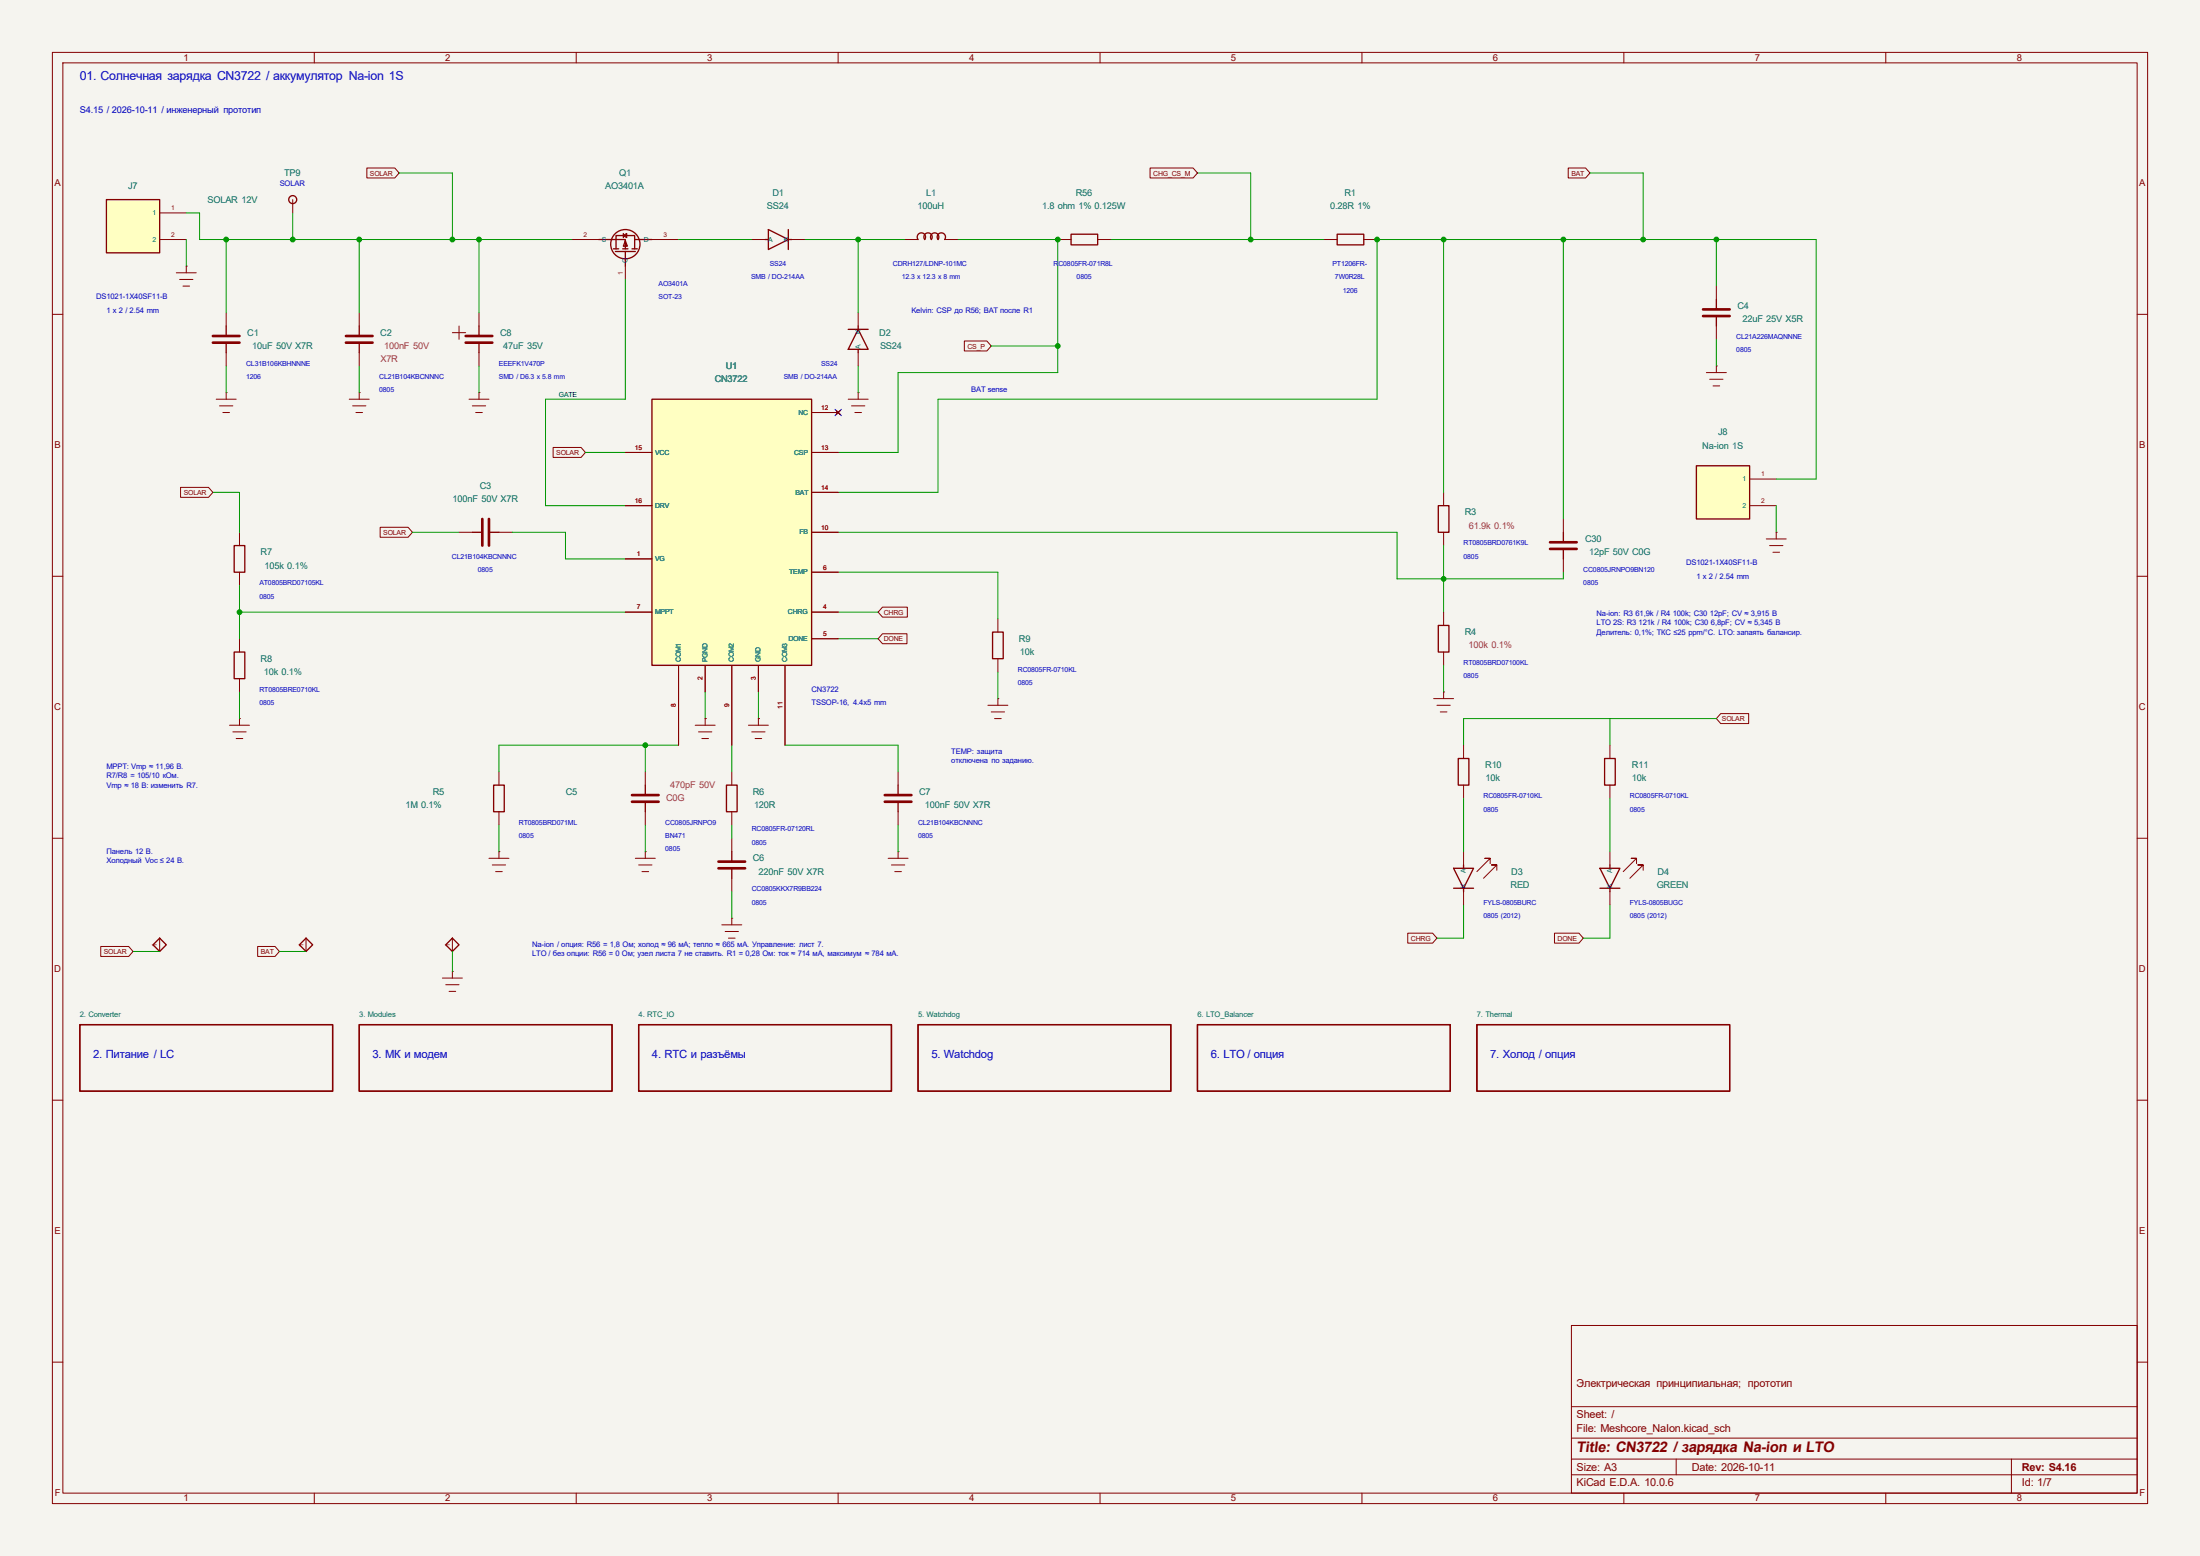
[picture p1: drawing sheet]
<svg xmlns="http://www.w3.org/2000/svg" width="420mm" height="297mm" viewBox="0 0 420 297" stroke-linecap="round" stroke-linejoin="round" font-family="sans-serif">
<path d="M0 0h420v297h-420z" fill="#f5f4ef" stroke="#f5f4ef" stroke-width=".19"/>
<g fill="none" stroke="#840000" stroke-width=".19">
<path d="M10 10h400v277h-400zM12 12h396v273h-396zM60 10v2M110 10v2M160 10v2M210 10v2M260 10v2M310 10v2M360 10v2M55.9 38.1v2.5M109.2 45.7h5.1M119.4 50.8v2.5"/>
<path d="M124.5 45.7h5M143.5 45.7h2.5M151.1 45.7h2.6M10 60h2M325.8 71.1h3.8M326.4 72.4h2.5M327 73.7h1.3M327.7 69.9h.1M327.7 69.9v1.2M408 60h2M10 110h2M87.6 101.6h2.6"/>
<path d="M95.2 101.6h2.6M408 110h2M132.7 138.4h3.8M133.3 139.7h2.6M134.6 137.2h.1M134.6 137.2v1.2M142.9 138.4h3.8M143.5 139.7h2.5M144.8 137.2h.1M144.8 137.2v1.2M10 160h2M134 141h1.3"/>
<path d="M144.1 141h1.3M307.3 142.2v2.6M307.3 149.9v2.5M408 160h2M137.8 176.5h3.8M138.4 177.8h2.6M139.1 179.1h1.2M139.7 175.3h.1M139.7 175.3v1.2M10 210h2M408 210h2M300 253h108v32h-108z"/>
<path d="M10 260h2M300 278.5h108M300 274.5h108M300 268.5h108M320 278.5v3M384 278.5v6.5M408 260h2M60 285v2M110 285v2M160 285v2M210 285v2M260 285v2"/>
<path d="M300 281.5h108M310 285v2M360 285v2"/>
</g>
<g fill="none" stroke="#840000" stroke-width=".25">
<path d="M114.3 45.7h5.1v1.8M117.1 47.5h1M117.5 48h3.8M117.6 47.5v-2.5h3.6v2.5M118.9 47.5h1M119 45l.6-.4v.7zM119 44.6v.7M119.4 46l.4 1h-.8zM119.4 48v2.8M120.6 47.5h1.1M121.2 45.7h3.3M146 45.7h.7"/>
<path d="M146.7 43.8l3.8 1.9-3.8 1.9zM150.5 45.7h.6M150.5 43.8v3.8M90.2 101.6h1.9M93.3 101.6h1.9M306.3 144.8h2.1v5.1h-2.1zM15.2 195.6h48.3v12.7h-48.3zM68.6 195.6h48.2v12.7h-48.2zM121.9 195.6h48.3v12.7h-48.3zM175.3 195.6h48.2v12.7h-48.2zM228.6 195.6h48.3v12.7h-48.3zM281.9 195.6h48.3v12.7h-48.3z"/>
<circle cx="55.9" cy="38.1" r=".76"/>
<circle cx="119.4" cy="46.6" r="2.79"/>
</g>
<path d="M92.1 99.1v5M93.3 99.1v5" fill="none" stroke="#840000" stroke-width=".51"/>
<path d="M20.3 38.1h10.2v10.2h-10.2z" fill="#ffffc2"/>
<g fill="none" stroke="#840000" stroke-width=".25">
<path d="M20.3 38.1h10.2v10.2h-10.2zM175.3 45.7a.79 .79 0 0 1 .1-1 .79 .79 0 0 1 1 0 .79 .79 0 0 1 .1 1 .79 .79 0 0 1 .1-1 .79 .79 0 0 1 1.1 0 .79 .79 0 0 1 .1 1 .79 .79 0 0 1 .1-1 .79 .79 0 0 1 1.1 0 .79 .79 0 0 1 .1 1 .79 .79 0 0 1 .1-1 .79 .79 0 0 1 1 0 .79 .79 0 0 1 .1 1M204.5 44.7h5v2h-5zM255.3 44.7h5v2h-5zM43.2 62.2v1.9M43.2 65.4v1.9M68.6 62.2v1.9M68.6 65.4v1.9M91.4 62.2v1.9M91.4 65.4v1.9M161.9 62.9h3.8M163.8 62.9l1.9 3.8h-3.8z"/>
<path d="M163.8 62.2v.7M163.8 66.7v.6M274.6 96.5h2v5.1h-2zM274.6 119.4h2v5.1h-2zM44.7 124.5h2v5h-2zM189.5 120.7h2v5h-2zM94.2 149.9h2.1v5h-2.1zM123.2 149.9v1.9M123.2 153v1.9M138.7 149.9h2v5h-2zM171.4 149.9v1.9M171.4 153v1.9"/>
<path d="M139.7 162.6v1.9M139.7 165.7v1.9M305.4 165.7h3.8l-1.9 3.8zM305.4 169.5h3.8M307.3 165.1v.6M307.3 169.5v.7M29.2 180.3l1.3-1.2 1.2 1.2-1.2 1.3zM57.1 180.3l1.3-1.2 1.3 1.2-1.3 1.3zM85.1 180.3l1.3-1.2 1.2 1.2-1.2 1.3z"/>
</g>
<g fill="none" stroke="#840000" stroke-width=".19">
<path d="M30.5 40.6h5.1M30.5 45.7h5.1M33.7 52.1h3.8M34.3 53.3h2.5M34.9 54.6h1.3M35.6 50.8h.1M35.6 50.8v1.3M43.2 59.7v2.5M68.6 59.7v2.5M91.4 59.7v2.5M163.8 59.7v2.5M172.7 45.7h2.6"/>
<path d="M180.3 45.7h2.6M201.9 45.7h2.6M209.5 45.7h2.6M252.7 45.7h2.6M260.3 45.7h2.6M43.2 67.3v2.6M66.7 76.2h3.8M67.3 77.5h2.5M67.9 78.7h1.3M68.6 74.9h.1M68.6 67.3v2.6M68.6 74.9v1.3"/>
<path d="M86.4 63.5h2.5M87.6 62.2v2.6M89.5 76.2h3.8M90.2 77.5h2.5M90.8 78.7h1.3M91.4 74.9h.1M91.4 67.3v2.6M91.4 74.9v1.3M163.8 67.3v2.6M275.6 94v2.5M190.5 118.1v2.6M275.6 101.6v2.5"/>
<path d="M275.6 116.8v2.6M43.8 138.4h3.8M44.4 139.7h2.6M45.7 137.2h.1M45.7 121.9v2.6M45.7 129.5v2.6M45.7 137.2v1.2M188.6 134.6h3.8M189.2 135.9h2.6M189.9 137.2h1.2M190.5 133.4h.1M190.5 125.7v2.6"/>
<path d="M190.5 133.4v1.2M275.6 124.5v2.5M45.1 141h1.3M95.2 147.3v2.6M95.2 154.9v2.6M123.2 147.3v2.6M123.2 154.9v2.6M139.7 147.3v2.6M139.7 154.9v2.6M171.4 147.3v2.6M171.4 154.9v2.6M30.5 179.1v2.5"/>
<path d="M58.4 179.1v2.5M86.4 179.1v2.5M93.3 163.8h3.9M94 165.1h2.5M94.6 166.4h1.3M95.2 162.6h.1M95.2 162.6v1.2M121.3 163.8h3.8M121.9 165.1h2.6M122.6 166.4h1.2M123.2 162.6h.1M123.2 162.6v1.2"/>
<path d="M139.7 160v2.6M139.7 167.6v2.6M169.5 163.8h3.9M170.2 165.1h2.5M170.8 166.4h1.3M171.4 162.6h.1M171.4 162.6v1.2M307.3 162.6v2.5M307.3 170.2v2.5M312.4 164.8v-1h-1h1l-2.5 2.6M313.7 166.1v-1h-1h1l-2.6 2.5M84.5 186.7h3.8"/>
<path d="M85.1 188h2.5M85.7 189.2h1.3M86.4 185.4h.1M86.4 185.4v1.3"/>
</g>
<path d="M40.6 64.1h5.1M40.6 65.4h5.1M66 64.1h5.1M66 65.4h5.1M88.9 64.1h5.1M88.9 65.4h5.1M120.6 151.8h5.1M120.6 153h5.1M168.9 151.8h5.1M168.9 153h5.1M137.2 164.5h5M137.2 165.7h5" fill="none" stroke="#840000" stroke-width=".51"/>
<path d="M323.8 88.9h10.2v10.2h-10.2z" fill="#ffffc2"/>
<path d="M323.8 88.9h10.2v10.2h-10.2zM298.4 101.6v1.9M298.4 104.8v1.9M278.4 144.8h2v5.1h-2zM277.5 165.7h3.8l-1.9 3.8zM277.5 169.5h3.8M279.4 165.1v.6M279.4 169.5v.7" fill="none" stroke="#840000" stroke-width=".25"/>
<g fill="none" stroke="#840000" stroke-width=".19">
<path d="M161.9 76.2h3.8M162.6 77.5h2.5M163.2 78.7h1.3M163.8 74.9h.1M163.8 74.9v1.3M298.4 99.1v2.5M334 91.4h5.1M334 96.5h5.1M298.4 106.7v2.5M337.2 102.9h3.8M337.8 104.1h2.6M338.5 105.4h1.2"/>
<path d="M339.1 101.6h.1M339.1 101.6v1.3M273.7 133.4h3.8M274.3 134.6h2.6M275 135.9h1.2M275.6 132.1h.1M275.6 132.1v1.3M279.4 142.2v2.6M279.4 149.9v2.5M279.4 162.6v2.5M279.4 170.2v2.5M284.5 164.8v-1h-1h1l-2.6 2.6"/>
<path d="M285.7 166.1v-1h-1h1l-2.5 2.5"/>
</g>
<path d="M295.9 103.5h5.1M295.9 104.8h5.1" fill="none" stroke="#840000" stroke-width=".51"/>
<path d="M124.5 76.2h30.4v50.8h-30.4z" fill="#ffffc2"/>
<path d="M327.7 57.2v1.9M124.5 76.2h30.4v50.8h-30.4zM327.7 60.3v1.9M44.7 104.1h2v5.1h-2z" fill="none" stroke="#840000" stroke-width=".25"/>
<g fill="none" stroke="#840000" stroke-width=".19">
<path d="M70 32.1h5.4l.8 .9-.8 1h-5.4zM219.6 32.1h8.2l.8 .9-.8 1h-8.2zM299.4 32.1h3.3l.8 .9-.8 1h-3.3zM327.7 54.6v2.6M41.3 76.2h3.8M41.9 77.5h2.5M42.5 78.7h1.3M43.2 74.9h.1M43.2 74.9v1.3M154.9 78.7h5.1M159.6 78.4l.8 .7M160.4 78.4l-.8 .7"/>
<path d="M184.1 65.1h4.3l.8 .9-.8 1h-4.3zM327.7 62.2v2.6M34.5 93h5.3l.8 1-.8 .9h-5.3zM105.6 85.4h5.3l.9 1-.9 .9h-5.3zM119.4 86.4h5.1M119.4 96.5h5.1M154.9 86.4h5.1M154.9 94h5.1M45.7 101.6v2.5M45.7 109.2v2.6M72.6 100.6h5.3l.8 1-.8 1h-5.3zM119.4 106.7h5.1"/>
<path d="M119.4 116.8h5.1M154.9 116.8h5.1M154.9 109.2h5.1M154.9 101.6h5.1M168.5 115.9h4.7v1.9h-4.7l-.9-1zM129.5 127v15.2M134.6 137.2h.1M134.6 127v5.1M139.7 127v15.2M144.8 137.2h.1M144.8 127v5.1M149.9 127v15.2"/>
<path d="M154.9 121.9h5.1M168.5 121h4.6v1.9h-4.6l-.9-1zM328.5 136.2h5.3v1.9h-5.3l-.8-.9zM268.7 178.1h4.8l.8 1-.8 .9h-4.8zM296.8 178.1h4.6l.9 1-.9 .9h-4.6zM19.2 180.7h5.4l.8 .9-.8 1h-5.4zM49.2 180.7h3.3l.8 .9-.8 1h-3.3z"/>
</g>
<path d="M325.1 59.1h5.1M325.1 60.3h5.1" fill="none" stroke="#840000" stroke-width=".51"/>
<g fill="none" stroke="#009600" stroke-width=".19">
<path d="M76.2 33h10.2v12.7M228.6 33h10.2v12.7M303.5 33h10.2v12.7M35.6 40.6h2.5v5.1h71.1M35.6 45.7v5.1M43.2 45.7v14M55.9 40.6v5.1M68.6 45.7v14M91.4 45.7v14M119.4 53.3v22.9h-15.3v20.3h15.3M129.5 45.7h14M153.7 45.7h19"/>
<path d="M163.8 45.7v14M182.9 45.7h19v25.4h-30.5v15.3h-11.4M212.1 45.7h40.6M275.6 45.7v48.3M298.4 45.7v53.4M327.7 45.7v8.9M43.2 69.9v5M68.6 69.9v5M91.4 69.9v5M163.8 69.9v5M189.2 66h12.7M327.7 64.8v5.1"/>
<path d="M40.6 94h5.1v7.6M111.8 86.4h7.6M339.1 91.4h7.6v-45.7h-83.8v30.5h-83.8v17.8h-19.1M339.1 96.5v5.1M45.7 116.8h73.7M45.7 111.8v10.1M78.7 101.6h8.9M97.8 101.6h10.1v5.1h11.5M160 116.8h7.6M160 109.2h30.5v8.9M160 101.6h106.7v8.9h31.7v-1.3M275.6 104.1v12.7"/>
<path d="M45.7 132.1v5.1M134.6 132.1v5.1M144.8 132.1v5.1M160 121.9h7.6M190.5 128.3v5.1M275.6 127v5.1M307.3 137.2v5M327.7 137.2h-48.3v5M95.2 157.5v5.1M123.2 142.2v5.1M123.2 157.5v5.1M129.5 142.2h-34.3v5.1"/>
<path d="M139.7 142.2v5.1M139.7 157.5v2.5M149.9 142.2h21.5v5.1M171.4 157.5v5.1M279.4 152.4v10.2M307.3 152.4v10.2M139.7 170.2v5.1M279.4 172.7v6.4h-5.1M307.3 172.7v6.4h-5M25.4 181.6h5.1M53.3 181.6h5.1M86.4 181.6v3.8"/>
</g>
<path d="M159.4 78.1l1.2 1.2M160.6 78.1l-1.2 1.2" fill="none" stroke="#000084" stroke-width=".19"/>
<g fill="#009600" stroke="#009600" stroke-width=".19">
<circle cx="327.7" cy="45.7" r=".46"/>
<circle cx="313.7" cy="45.7" r=".46"/>
<circle cx="275.6" cy="45.7" r=".46"/>
<circle cx="298.4" cy="45.7" r=".46"/>
<circle cx="275.6" cy="110.5" r=".46"/>
<circle cx="86.4" cy="45.7" r=".46"/>
<circle cx="55.9" cy="45.7" r=".46"/>
<circle cx="68.6" cy="45.7" r=".46"/>
<circle cx="91.4" cy="45.7" r=".46"/>
<circle cx="43.2" cy="45.7" r=".46"/>
<circle cx="201.9" cy="45.7" r=".46"/>
<circle cx="201.9" cy="66" r=".46"/>
<circle cx="238.8" cy="45.7" r=".46"/>
<circle cx="262.9" cy="45.7" r=".46"/>
<circle cx="163.8" cy="45.7" r=".46"/>
<circle cx="45.7" cy="116.8" r=".46"/>
<circle cx="123.2" cy="142.2" r=".46"/>
</g>
<text font-size="2.8" fill="#840000" x="301" y="277.2">Title: CN3722 / зарядка Na-ion и LTO</text>
<text font-size="2.4" fill="#0000c2" x="15.2" y="15.4">01. Солнечная зарядка CN3722 / аккумулятор Na-ion 1S</text>
<g font-size="2.2" fill="#0000c2">
<text x="17.8" y="202">2. Питание / LC</text>
<text x="71.1" y="202">3. МК и модем</text>
<text x="124.5" y="202">4. RTC и разъёмы</text>
<text x="177.8" y="202">5. Watchdog</text>
<text x="231.1" y="202">6. LTO / опция</text>
<text x="284.5" y="202">7. Холод / опция</text>
</g>
<g font-size="2.1" fill="#840000">
<text x="301" y="264.7">Электрическая принципиальная; прототип</text>
<text x="301" y="273.4">File: Meshcore_NaIon.kicad_sch</text>
<text x="301" y="270.7">Sheet: /</text>
<text x="301" y="280.8">Size: A3</text>
<text x="323" y="280.8">Date: 2026-10-11</text>
<text x="386" y="280.8">Rev: S4.16</text>
<text x="301" y="283.6">KiCad E.D.A. 10.0.6</text>
<text x="386" y="283.6">Id: 1/7</text>
</g>
<g font-size="1.8" fill="#840000">
<text x="35" y="11.6">1</text>
<text x="85" y="11.6">2</text>
<text x="135" y="11.6">3</text>
<text x="185" y="11.6">4</text>
<text x="235" y="11.6">5</text>
<text x="285" y="11.6">6</text>
<text x="335" y="11.6">7</text>
<text x="385" y="11.6">8</text>
<text x="10.4" y="35.6">A</text>
<text x="408.4" y="35.6">A</text>
<text x="10.4" y="85.6">B</text>
<text x="408.4" y="85.6">B</text>
<text x="10.3" y="135.6">C</text>
<text x="408.3" y="135.6">C</text>
<text x="10.3" y="185.6">D</text>
<text x="408.3" y="185.6">D</text>
<text x="10.4" y="235.6">E</text>
<text x="408.4" y="235.6">E</text>
<text x="10.4" y="285.6">F</text>
<text x="35" y="286.6">1</text>
<text x="85" y="286.6">2</text>
<text x="135" y="286.6">3</text>
<text x="185" y="286.6">4</text>
<text x="235" y="286.6">5</text>
<text x="285" y="286.6">6</text>
<text x="335" y="286.6">7</text>
<text x="385" y="286.6">8</text>
<text x="408.4" y="285.6">F</text>
</g>
<text font-size="1.8" fill="#0000c2" x="15.2" y="21.6">S4.15 / 2026-10-11 / инженерный прототип</text>
<g font-size="1.8" fill="#006464">
<text x="54.3" y="33.6">TP9</text>
<text x="118.2" y="33.6">Q1</text>
<text x="24.5" y="36.1">J7</text>
<text x="39.6" y="38.7">SOLAR 12V</text>
<text x="115.5" y="36.1">AO3401A</text>
<text x="146.4" y="39.9">SS24</text>
<text x="147.5" y="37.4">D1</text>
<text x="175.2" y="39.9">100uH</text>
<text x="176.8" y="37.4">L1</text>
<text x="199" y="39.9">1.8 ohm 1% 0.125W</text>
<text x="205.4" y="37.4">R56</text>
<text x="253.9" y="39.9">0.28R 1%</text>
<text x="256.7" y="37.4">R1</text>
<text x="331.7" y="59">C4</text>
<text x="47.2" y="64.1">C1</text>
<text x="72.6" y="64.1">C2</text>
<text x="95.5" y="64.1">C8</text>
<text x="167.9" y="64.1">D2</text>
<text x="332.6" y="61.5">22uF 25V X5R</text>
<text x="48.2" y="66.6">10uF 50V X7R</text>
<text x="96.1" y="66.6">47uF 35V</text>
<text x="138.6" y="70.4">U1</text>
<text x="168" y="66.6">SS24</text>
<text x="136.4" y="73">CN3722</text>
<text x="328" y="83.1">J8</text>
<text x="325" y="85.7">Na-ion 1S</text>
<text x="86.4" y="95.8">100nF 50V X7R</text>
<text x="91.6" y="93.3">C3</text>
<text x="279.6" y="98.4">R3</text>
<text x="49.7" y="106">R7</text>
<text x="302.6" y="103.4">C30</text>
<text x="303.4" y="106">12pF 50V C0G</text>
<text x="50.5" y="108.5">105k 0.1%</text>
<text x="194.5" y="122.5">R9</text>
<text x="194.7" y="125">10k</text>
<text x="279.6" y="121.2">R4</text>
<text x="49.7" y="126.3">R8</text>
<text x="50.4" y="128.8">10k 0.1%</text>
<text x="283.5" y="146.6">R10</text>
<text x="283.6" y="149.2">10k</text>
<text x="311.5" y="146.6">R11</text>
<text x="311.6" y="149.2">10k</text>
<text x="77.4" y="154.2">1M 0.1%</text>
<text x="82.6" y="151.7">R5</text>
<text x="108" y="151.7">C5</text>
<text x="143.7" y="151.7">R6</text>
<text x="143.9" y="154.2">120R</text>
<text x="175.5" y="151.7">C7</text>
<text x="176.6" y="154.2">100nF 50V X7R</text>
<text x="143.7" y="164.4">C6</text>
<text x="144.8" y="166.9">220nF 50V X7R</text>
<text x="288.5" y="166.9">D3</text>
<text x="316.4" y="166.9">D4</text>
<text x="288.4" y="169.5">RED</text>
<text x="316.3" y="169.5">GREEN</text>
</g>
<g font-size="1.8" fill="#840084">
<text x="72.6" y="69.1">X7R</text>
<text x="73.3" y="66.6">100nF 50V</text>
<text x="280.4" y="100.9">61.9k 0.1%</text>
<text x="280.4" y="123.8">100k 0.1%</text>
<text x="127.2" y="153">C0G</text>
<text x="127.9" y="150.4">470pF 50V</text>
</g>
<g font-size="1.5" fill="#0000c2">
<text x="53.4" y="35.5">SOLAR</text>
<text x="18.4" y="57.1">DS1021-1X40SF11-B</text>
<text x="20.3" y="59.7">1 x 2 / 2.54 mm</text>
<text x="174" y="59.7">Kelvin: CSP до R56; BAT после R1</text>
<text x="185.4" y="74.9">BAT sense</text>
<text x="321.9" y="107.9">DS1021-1X40SF11-B</text>
<text x="323.9" y="110.5">1 x 2 / 2.54 mm</text>
<text x="304.8" y="117.6">Na-ion: R3 61,9k / R4 100k; C30 12pF; CV ≈ 3,915 В</text>
<text x="304.8" y="119.4">LTO 2S: R3 121k / R4 100k; C30 6,8pF; CV ≈ 5,345 В</text>
<text x="304.8" y="121.1">Делитель: 0,1%; ТКС ≤25 ppm/°C. LTO: запаять балансир.</text>
<text x="154.9" y="132.1">CN3722</text>
<text x="154.9" y="134.6">TSSOP-16, 4.4x5 mm</text>
<text x="181.6" y="143.9">TEMP: защита</text>
<text x="20.3" y="146.8">MPPT: Vmp ≈ 11,96 В.</text>
<text x="20.3" y="148.6">R7/R8 = 105/10 кОм.</text>
<text x="181.6" y="145.6">отключена по заданию.</text>
<text x="20.3" y="150.3">Vmp ≈ 18 В: изменить R7.</text>
<text x="20.3" y="162.9">Панель 12 В.</text>
<text x="20.3" y="164.7">Холодный Voc ≤ 24 В.</text>
<text x="101.6" y="180.7">Na-ion / опция: R56 = 1,8 Ом; холод ≈ 96 мА; тепло ≈ 665 мА. Управление: лист 7.</text>
<text x="101.6" y="182.5">LTO / без опции: R56 = 0 Ом; узел листа 7 не ставить. R1 = 0,28 Ом: ток ≈ 714 мА, максимум ≈ 784 мА.</text>
</g>
<g font-size="1.5" fill="#006464">
<text x="15.2" y="194.1">2. Converter</text>
<text x="68.6" y="194.1">3. Modules</text>
<text x="121.9" y="194.1">4. RTC_IO</text>
<text x="175.3" y="194.1">5. Watchdog</text>
<text x="228.6" y="194.1">6. LTO_Balancer</text>
<text x="281.9" y="194.1">7. Thermal</text>
</g>
<g font-size="1.3" fill="#840000">
<text x="70.6" y="33.5">SOLAR</text>
<text x="220.1" y="33.5">CHG_CS_M</text>
<text x="300" y="33.5">BAT</text>
<text x="184.7" y="66.5">CS_P</text>
<text x="106.2" y="86.8">SOLAR</text>
<text x="35.1" y="94.5">SOLAR</text>
<text x="73.2" y="102.1">SOLAR</text>
<text x="168.7" y="117.3">CHRG</text>
<text x="168.7" y="122.4">DONE</text>
<text x="328.7" y="137.6">SOLAR</text>
<text x="269.3" y="179.6">CHRG</text>
<text x="297.4" y="179.6">DONE</text>
<text x="19.8" y="182.1">SOLAR</text>
<text x="49.8" y="182.1">BAT</text>
</g>
<g font-size="1.3" fill="#006464">
<text x="29.1" y="41.1">1</text>
<text x="29.1" y="46.1">2</text>
<text x="114.9" y="46.1">S</text>
<text x="122.9" y="46.1">D</text>
<text x="146.6" y="46.1">A</text>
<text x="149.6" y="46.1">K</text>
<text x="119.8" y="50.2" transform="rotate(-90 119.8 50.2)">G</text>
<text x="164.3" y="63.7" transform="rotate(-90 164.3 63.7)">K</text>
<text x="164.3" y="66.7" transform="rotate(-90 164.3 66.7)">A</text>
<text x="152.4" y="79.2">NC</text>
<text x="125.1" y="86.8">VCC</text>
<text x="151.6" y="86.8">CSP</text>
<text x="151.9" y="94.4">BAT</text>
<text x="332.7" y="91.9">1</text>
<text x="125.1" y="96.9">DRV</text>
<text x="332.7" y="96.9">2</text>
<text x="125.1" y="107.1">VG</text>
<text x="152.6" y="102">FB</text>
<text x="150.6" y="109.6">TEMP</text>
<text x="125.1" y="117.3">MPPT</text>
<text x="150.4" y="117.3">CHRG</text>
<text x="150.5" y="122.3">DONE</text>
<text x="130" y="126.4" transform="rotate(-90 130 126.4)">COM1</text>
<text x="135" y="126.4" transform="rotate(-90 135 126.4)">PGND</text>
<text x="140.1" y="126.4" transform="rotate(-90 140.1 126.4)">COM2</text>
<text x="145.2" y="126.4" transform="rotate(-90 145.2 126.4)">GND</text>
<text x="150.3" y="126.4" transform="rotate(-90 150.3 126.4)">COM3</text>
<text x="279.8" y="166.6" transform="rotate(-90 279.8 166.6)">A</text>
<text x="307.8" y="166.6" transform="rotate(-90 307.8 166.6)">A</text>
<text x="279.8" y="169.6" transform="rotate(-90 279.8 169.6)">K</text>
<text x="307.8" y="169.6" transform="rotate(-90 307.8 169.6)">K</text>
</g>
<g font-size="1.3" fill="#a90000">
<text x="32.7" y="40.1">1</text>
<text x="32.7" y="45.2">2</text>
<text x="111.4" y="45.2">2</text>
<text x="126.6" y="45.2">3</text>
<text x="118.9" y="52.4" transform="rotate(-90 118.9 52.4)">1</text>
<text x="156.8" y="78.2">12</text>
<text x="121.2" y="85.9">15</text>
<text x="156.8" y="85.9">13</text>
<text x="156.8" y="93.5">14</text>
<text x="336.2" y="90.9">1</text>
<text x="121.2" y="96">16</text>
<text x="156.8" y="101.1">10</text>
<text x="336.2" y="96">2</text>
<text x="121.6" y="106.2">1</text>
<text x="157.1" y="108.7">6</text>
<text x="121.6" y="116.3">7</text>
<text x="157.1" y="116.3">4</text>
<text x="157.1" y="121.4">5</text>
<text x="134.1" y="129.9" transform="rotate(-90 134.1 129.9)">2</text>
<text x="144.3" y="129.9" transform="rotate(-90 144.3 129.9)">3</text>
<text x="129" y="135" transform="rotate(-90 129 135)">8</text>
<text x="139.2" y="135" transform="rotate(-90 139.2 135)">9</text>
<text x="149.4" y="135.3" transform="rotate(-90 149.4 135.3)">11</text>
<text x="30" y="180.7" transform="rotate(-90 30 180.7)">1</text>
<text x="57.9" y="180.7" transform="rotate(-90 57.9 180.7)">1</text>
<text x="85.9" y="180.7" transform="rotate(-90 85.9 180.7)">1</text>
</g>
<g font-size="1.3" fill="#0000c2">
<text x="143.4" y="53.3">SMB / DO-214AA</text>
<text x="147" y="50.8">SS24</text>
<text x="170.5" y="50.8">CDRH127/LDNP-101MC</text>
<text x="172.1" y="53.3">12.3 x 12.3 x 8 mm</text>
<text x="201.1" y="50.8">RC0805FR-071R8L</text>
<text x="205.5" y="53.3">0805</text>
<text x="254.4" y="50.8">PT1206FR-</text>
<text x="254.9" y="53.3">7W0R28L</text>
<text x="125.7" y="57.1">SOT-23</text>
<text x="125.7" y="54.6">AO3401A</text>
<text x="256.3" y="55.8">1206</text>
<text x="331.5" y="64.7">CL21A226MAQNNNE</text>
<text x="47" y="69.8">CL31B106KBHNNNE</text>
<text x="95.2" y="69.8">EEEFK1V470P</text>
<text x="156.8" y="69.8">SS24</text>
<text x="331.5" y="67.3">0805</text>
<text x="47" y="72.3">1206</text>
<text x="72.4" y="74.9">0805</text>
<text x="72.4" y="72.3">CL21B104KBCNNNC</text>
<text x="95.2" y="72.3">SMD / D6.3 x 5.8 mm</text>
<text x="149.6" y="72.3">SMB / DO-214AA</text>
<text x="86.3" y="106.6">CL21B104KBCNNNC</text>
<text x="279.4" y="106.6">0805</text>
<text x="279.4" y="104.1">RT0805BRD0761K9L</text>
<text x="49.5" y="111.7">AT0805BRD07105KL</text>
<text x="91.2" y="109.2">0805</text>
<text x="302.3" y="109.2">CC0805JRNPO9BN120</text>
<text x="302.3" y="111.7">0805</text>
<text x="49.5" y="114.3">0805</text>
<text x="194.3" y="128.2">RC0805FR-0710KL</text>
<text x="194.3" y="130.8">0805</text>
<text x="279.4" y="129.5">0805</text>
<text x="279.4" y="127">RT0805BRD07100KL</text>
<text x="49.5" y="134.6">0805</text>
<text x="49.5" y="132">RT0805BRE0710KL</text>
<text x="283.2" y="154.9">0805</text>
<text x="283.2" y="152.4">RC0805FR-0710KL</text>
<text x="311.1" y="152.4">RC0805FR-0710KL</text>
<text x="311.1" y="154.9">0805</text>
<text x="99.1" y="160">0805</text>
<text x="99.1" y="157.4">RT0805BRD071ML</text>
<text x="127" y="157.4">CC0805JRNPO9</text>
<text x="127" y="160">BN471</text>
<text x="143.5" y="158.7">RC0805FR-07120RL</text>
<text x="143.5" y="161.2">0805</text>
<text x="175.3" y="157.4">CL21B104KBCNNNC</text>
<text x="175.3" y="160">0805</text>
<text x="127" y="162.5">0805</text>
<text x="143.5" y="170.1">CC0805KKX7R9BB224</text>
<text x="143.5" y="172.7">0805</text>
<text x="283.2" y="172.7">FYLS-0805BURC</text>
<text x="311.1" y="172.7">FYLS-0805BUGC</text>
<text x="283.2" y="175.2">0805 (2012)</text>
<text x="311.1" y="175.2">0805 (2012)</text>
</g>
<text font-size="1.3" fill="#0f0f0f" x="106.7" y="75.8">GATE</text>
</svg>
